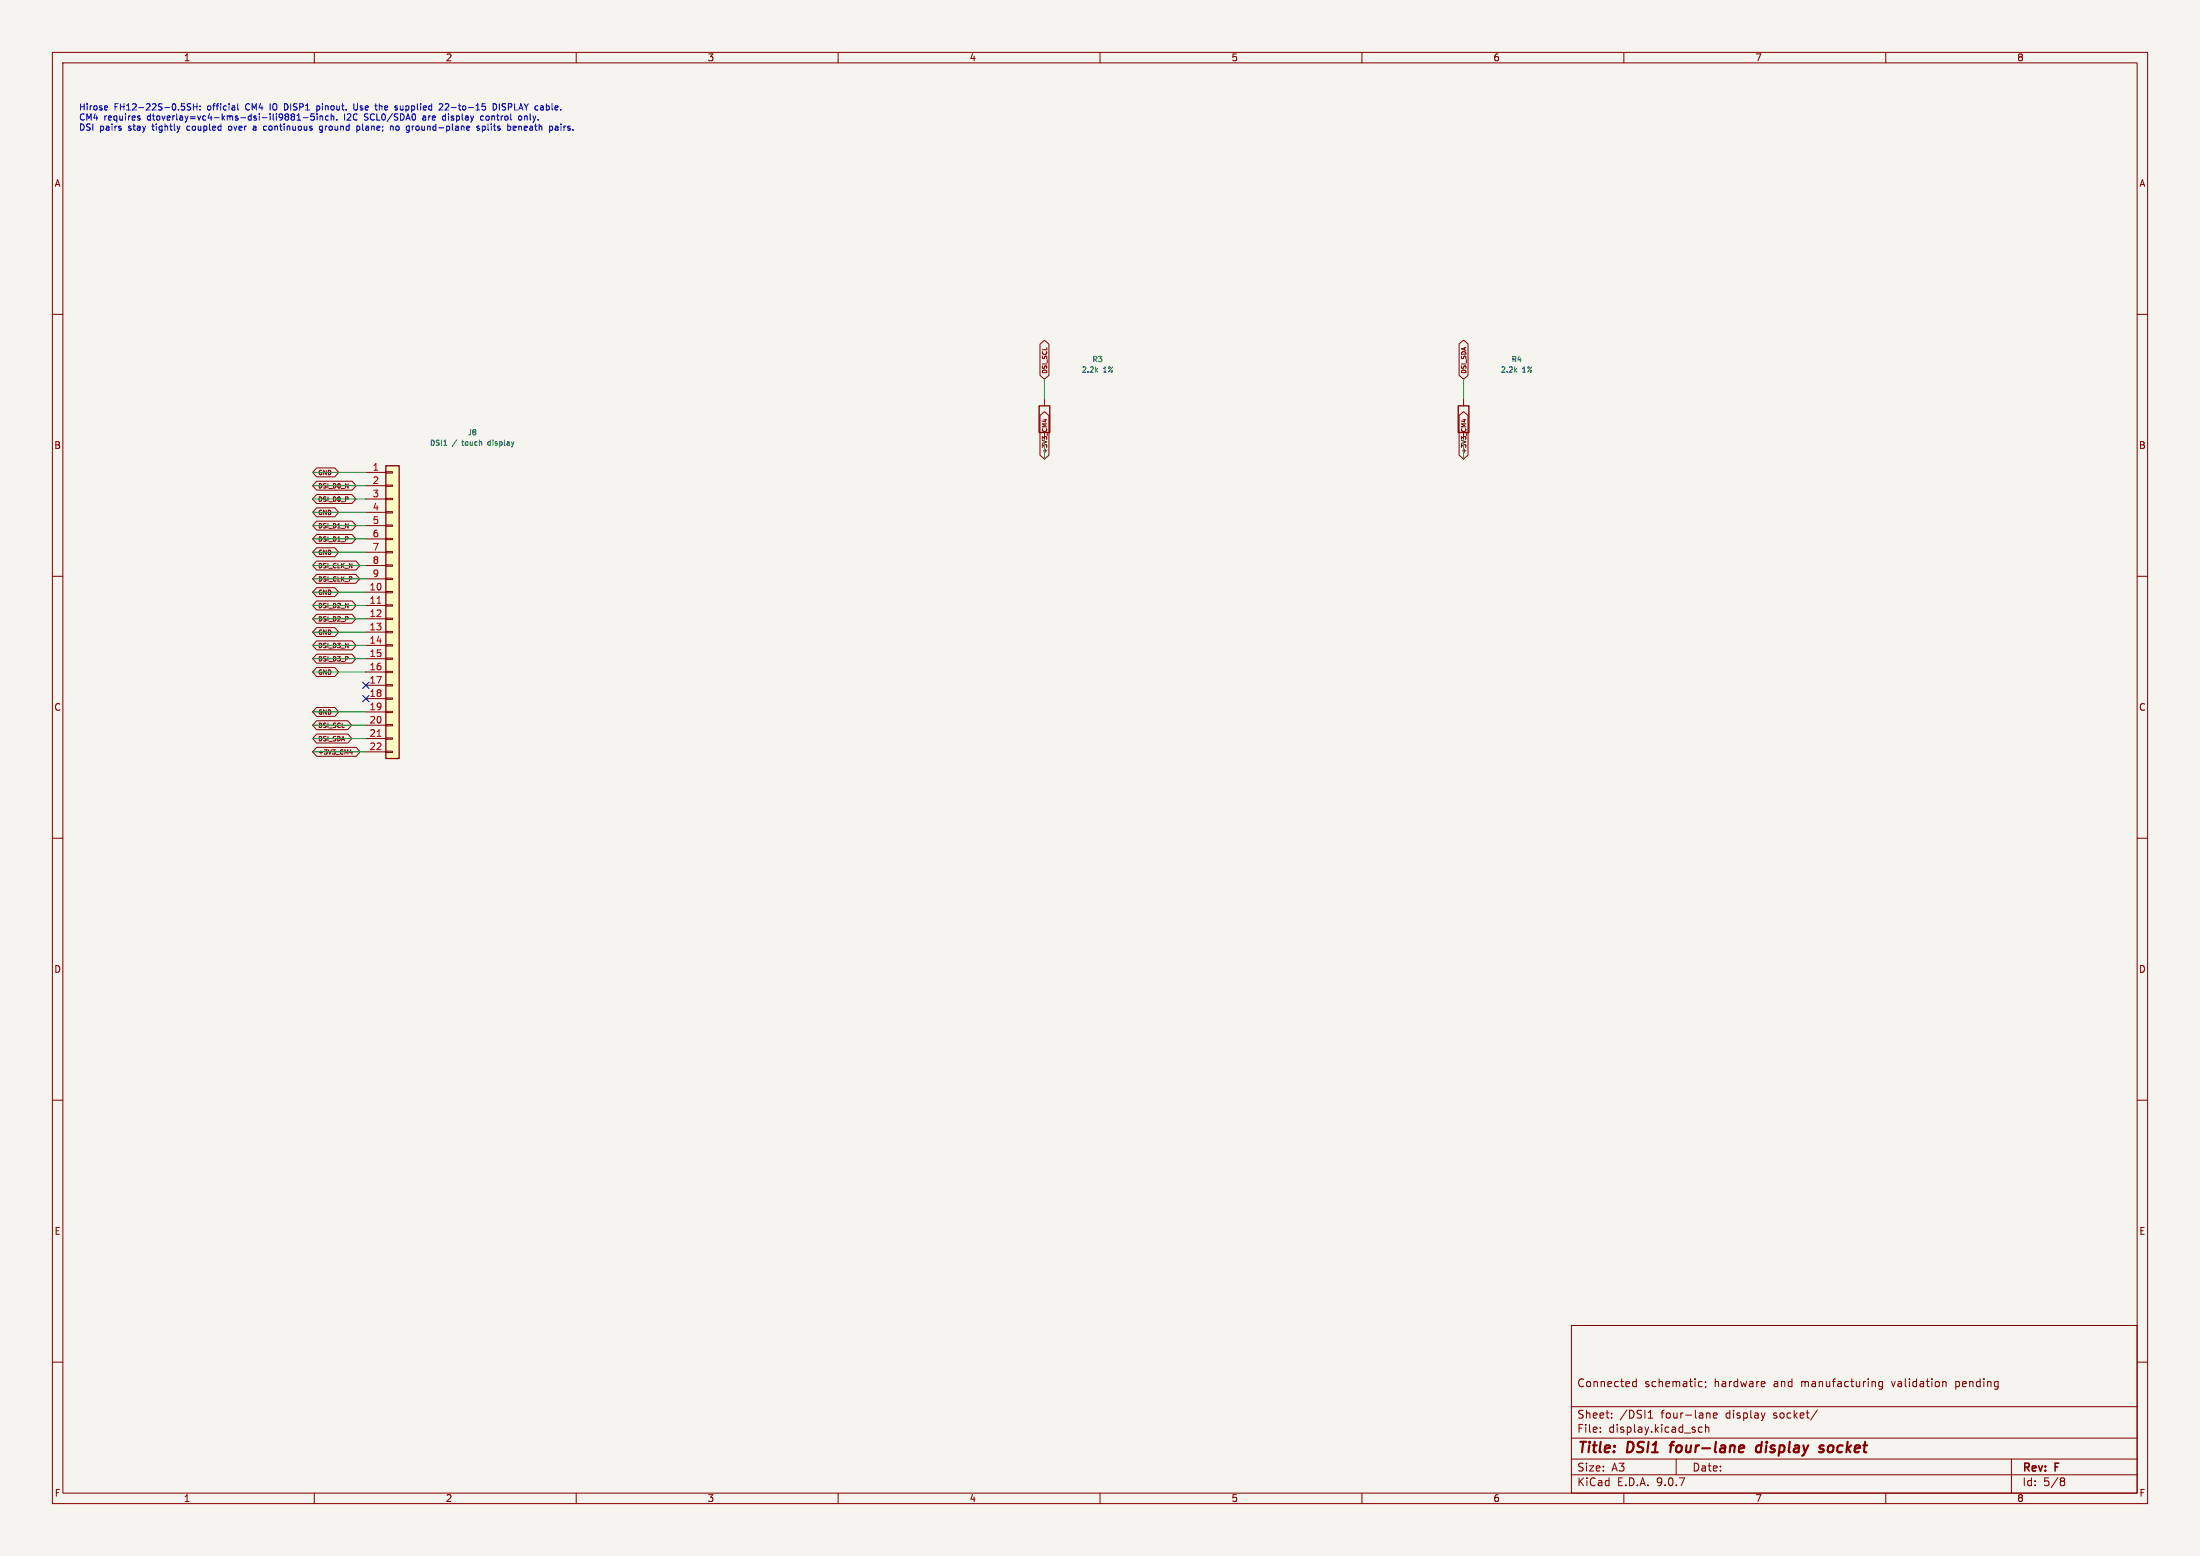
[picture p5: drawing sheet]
<svg xmlns="http://www.w3.org/2000/svg" width="420mm" height="297mm" viewBox="0 0 420 297" stroke-linecap="round" stroke-linejoin="round" font-family="sans-serif">
<path d="M0 0h420v297h-420z" fill="#f5f4ef" stroke="#f5f4ef" stroke-width=".19"/>
<g fill="none" stroke="#840000" stroke-width=".19">
<path d="M10 10h400v277h-400zM12 12h396v273h-396zM60 10v2M110 10v2M160 10v2M210 10v2M260 10v2M310 10v2M360 10v2M10 60h2M408 60h2M10 110h2"/>
<path d="M408 110h2M10 160h2M408 160h2M10 210h2M408 210h2M300 253h108v32h-108zM10 260h2M300 278.5h108M300 274.5h108M300 268.5h108M305.5 273.2v.2M305.5 272.5v.1"/>
<path d="M307.7 270.5v.2M307.7 269.8v.1M311.7 264.4l.2 .3 .5-.1M312.4 263.2v1.5M312.4 263.8l-.5-.1-.2 .3M314.7 270.7h.8M314.7 269.6l.4-.4v1.5M320 278.5v3M324.4 264.6h.5M324.4 263.8h.5M324.9 272.5l-.4-.1-.3 .3 .2 .6h.5M325.6 263.8v.1"/>
<path d="M325.6 272.5l.2-.1 .4 .1v.9M325.6 271.9v1.5M325.7 264.6l-.2 .3M326 269.7h.2l.2 .2v.8M327.1 270.2l.7-.2-.1-.2-.4-.1-.2 .2 .1 .7h.5M336.4 263.7l.5 .1v.2l-.7 .2M336.9 264.6l-.5 .1M336.9 269.7l-.3 1M346.9 269.1l-1.2 1.9M357.9 263.8l.1 .9M359.4 263.7v1.2l-.3 .3-.4-.1M359.4 263.8l-.5-.1-.2 .3 .1 .6h.6"/>
<path d="M370.9 263.8h.5l.1 .9M384 278.5v6.5M408 260h2M60 285v2M110 285v2M160 285v2M210 285v2M260 285v2M300 281.5h108M310 285v2M360 285v2M393.6 282.1l.4 .1 .2 .2-.3 .3"/>
<path d="M393.6 282.7h.3M393.9 282.7l.2 .2 .1 .4-.2 .2-.4 .1"/>
</g>
<path d="M318.7 275.9h.8M319.1 275.5l-.2 1.7M332.4 275.9l.5 .1 .1 .3-1 .2M332.8 277.1l-.2 .1M336.3 276a.66 .66 0 0 0-1 .3l-.1 .5 .1 .3h.8M336.3 275.2l-.2 2M347.6 276.5l.5 .1v.3l-.3 .3h-.4M347.7 275.9l.5 .1M349.1 276.1l-.2 .7 .2 .3" fill="none" stroke="#840000" stroke-width=".4"/>
<path d="M73.7 88.9h2.5v55.9h-2.5z" fill="#ffffc2"/>
<path d="M198.4 77.5h2v5.1h-2zM278.4 77.5h2v5.1h-2zM73.7 88.9h2.5v55.9h-2.5z" fill="none" stroke="#840000" stroke-width=".25"/>
<g fill="none" stroke="#840000" stroke-width=".19">
<path d="M198.5 79.3l.9-.7 .8 .7v7.6l-.8 .7-.9-.7zM198.5 65.7l.9-.8 .8 .8v5.9l-.8 .8-.9-.8zM199.4 76.2v1.3M278.5 79.3l.9-.7 .9 .7v7.6l-.9 .7-.9-.7zM278.5 65.7l.9-.8 .9 .8v5.9l-.9 .8-.9-.8zM279.4 76.2v1.3M60.4 99.5h6.8l.8 .8-.8 .9h-6.8l-.7-.9zM60.4 96.9h3.5l.8 .9-.8 .8h-3.5l-.7-.8zM60.4 89.3h3.5l.8 .9-.8 .8h-3.5l-.7-.8zM60.4 94.4h6.8l.7 .9-.7 .8h-6.8l-.7-.8zM60.4 91.9h6.8l.8 .8-.8 .9h-6.8l-.7-.9zM69.8 90.2h3.9"/>
<path d="M69.8 92.7h3.9M69.8 95.3h3.9M69.8 97.8h3.9M73.7 90h1.2v.3h-1.2zM73.7 92.6h1.2v.2h-1.2zM73.7 95.1h1.2v.3h-1.2zM73.7 97.7h1.2v.2h-1.2zM199.3 80.1h.5M199.6 80v.5l-.7-.2M279.3 80.1h.5M279.6 80v.5l-.6-.2M60.4 119.8h3.5l.8 .9-.8 .8h-3.5l-.7-.8z"/>
<path d="M60.4 112.2h3.5l.8 .8-.8 .9h-3.5l-.7-.9zM60.4 109.6h7.5l.8 .9-.8 .8h-7.5l-.7-.8zM60.4 107.1h7.6l.7 .9-.7 .8h-7.6l-.7-.8zM60.4 104.6h3.5l.8 .8-.8 .9h-3.5l-.7-.9zM60.4 117.3h6.8l.7 .8-.7 .9h-6.8l-.7-.9zM60.4 114.7h6.8l.8 .9-.8 .8h-6.8l-.7-.8zM60.4 102h6.8l.7 .9-.7 .8h-6.8l-.7-.8zM69.8 100.3h3.9M69.8 102.9h3.9M69.8 105.4h3.9M69.8 108h3.9M69.8 110.5h3.9"/>
<path d="M69.8 113h3.9M69.8 115.6h3.9M69.8 118.1h3.9M73.7 100.2h1.2v.3h-1.2zM73.7 102.7h1.2v.3h-1.2zM73.7 105.3h1.2v.2h-1.2zM73.7 107.8h1.2v.3h-1.2zM73.7 110.4h1.2v.2h-1.2zM73.7 112.9h1.2v.3h-1.2zM73.7 115.4h1.2v.3h-1.2zM73.7 118h1.2v.2h-1.2zM60.4 135h3.5l.8 .9-.8 .8h-3.5l-.7-.8z"/>
<path d="M60.4 127.4h3.5l.8 .9-.8 .8h-3.5l-.7-.8zM60.4 137.6h6l.7 .8-.7 .9h-6l-.7-.9zM60.4 124.9h6.8l.7 .8-.7 .9h-6.8l-.7-.9zM60.4 122.3h6.8l.8 .9-.8 .8h-6.8l-.7-.8zM69.8 120.7h3.9M69.8 123.2h3.9M69.8 125.7h3.9M69.8 128.3h3.9M69.8 130.8h3.9M69.8 133.4h3.9M69.8 135.9h3.9M69.8 138.4h3.9"/>
<path d="M73.7 120.5h1.2v.3h-1.2zM73.7 123.1h1.2v.2h-1.2zM73.7 125.6h1.2v.3h-1.2zM73.7 128.1h1.2v.3h-1.2zM73.7 130.7h1.2v.2h-1.2zM73.7 133.2h1.2v.3h-1.2zM73.7 135.8h1.2v.2h-1.2zM73.7 138.3h1.2v.3h-1.2zM60.4 140.1h6l.8 .9-.8 .8h-6l-.7-.8zM60.4 142.7h7.6l.7 .8-.7 .9h-7.6l-.7-.9zM67 143.1l-.2 .6h.5M67.2 143.4v.6"/>
<path d="M69.8 141h3.9M69.8 143.5h3.9M73.7 140.8h1.2v.3h-1.2zM73.7 143.4h1.2v.2h-1.2z"/>
</g>
<path d="M72 115.2h.7M72 140.6h.7" fill="none" stroke="#a90000" stroke-width=".19"/>
<path d="M209.2 70.7l.3 .3M209.5 70.4l-.4 .3M289.3 70.7l.2 .3M289.5 70.4l-.3 .3M84.7 85h.6M93.2 84.4v.5" fill="none" stroke="#006464" stroke-width=".19"/>
<g fill="none" stroke="#009600" stroke-width=".19">
<path d="M199.4 72.4v3.8M279.4 72.4v3.8M59.7 90.2h10.1M59.7 92.7h10.1M59.7 95.3h10.1M59.7 97.8h10.1M199.4 83.8v3.8M279.4 83.8v3.8M59.7 108h10.1M59.7 118.1h10.1M59.7 100.3h10.1M59.7 102.9h10.1"/>
<path d="M59.7 105.4h10.1M59.7 110.5h10.1M59.7 113h10.1M59.7 115.6h10.1M59.7 123.2h10.1M59.7 138.4h10.1M59.7 120.7h10.1M59.7 135.9h10.1M59.7 125.7h10.1M59.7 128.3h10.1M59.7 143.5h10.1M59.7 141h10.1"/>
</g>
<path d="M69.2 130.2l1.3 1.2M69.2 132.7l1.3 1.3M70.5 130.2l-1.3 1.2M70.5 132.7l-1.3 1.3" fill="none" stroke="#000084" stroke-width=".19"/>
<g fill="none" stroke="#0000c2" stroke-width=".19">
<path d="M36.4 19.9l-.4-.1-.3 .2 .1 .3 .6 .2v.4l-.2 .1-.5-.1M36.9 19.8v1.2M37.6 19.8v1.2M45.4 19.8v1l.2 .2M51.6 19.8v1.2M54.3 19.8h.3M67.6 19.8v1.1l.4 .1 .2-.2M72.4 19.8v1.2M83.8 19.9l.5-.1 .2 .3-.7 .9h.7M85.2 19.8l-.2 .1M92.1 19.8h.5M94.1 19.8a.61 .61 0 0 1 .7 .6 .61 .61 0 0 1-.7 .6z"/>
<path d="M95.3 19.8v1.2M20.1 20.2l.4 .1v.2l-.5 .1M20.5 20.9l-.4 .1M26.3 22.5l.5 .2-.1 .2h-.3M26.3 22.2h.4M34.4 24.1l-.3 .8M35.7 24.2v.5M36.9 20.4h.7M38.2 20.9v.1M38.2 20.3v.1M43.7 24.2l-.1 .4 .4 .3M48.8 24.4h-.3l-.2 .2 .1 .2 .4 .1"/>
<path d="M50.9 24.8l-.4 .1M54.3 21h.3M55.7 22.2h.1M55.8 22.2h.2M55.8 22.2l-.1 .1M56 22.2l.2 .3v.3l-.5 .1M56.2 22l-.2 .2M56.7 22.9h.7M56.8 22l-.1 .1M57 21.7v1.2M57.9 22.5h.9M59.4 21.7l-.1 .6 .2-.1h.4l.1 .5-.2 .2-.5-.1"/>
<path d="M60.5 20.9h.4M60.5 20.3h.4M60.5 20.2v1.2M60.5 21.7v.1M60.5 22.1v.8M61.1 22.1v.8M61.6 24.1h-.4l-.2 .2 .1 .5h.5M61.6 24.1v.9l-.3 .3-.3-.1M61.6 22.3v.6M62.2 22.2v.6l.5 .1M63.2 21.7v1.2M63.7 22.3v.6"/>
<path d="M64.3 22.8v.1M68.1 24.1h.4l.2 .2-.1 .5h-.5M68.1 24.1v1.2M69.6 22.9h.1M69.6 22v.2M72.6 20.2l-.2 .1M74.6 24.1h.4v.8M76 24.1l-.4 .2v.4l.4 .2M76.4 20.2v.6l.2 .2M78.7 24.1v.8M79 24.1l-.3 .2M81.2 22.5h-.3l-.2 .1 .1 .3h.4"/>
<path d="M84.9 22.1l-.3 .1-.1 .2v.4l.4 .1M85.6 20.3l-.7 .7h.8M91 24.2l.1 .2 .5 .2-.2 .3-.4-.1M91.1 24.1h.4M92.1 24.1h.3l.2 .2-.1 .5h-.4M92.1 24.1v1.2M92.2 20.3h.3l.2 .2-.1 .4-.4 .1M92.3 22.2l-.3-.1-.3 .3 .1 .5h.5M98 24.5l.5-.2v-.2h-.4l-.1 .1v.6h.5M99.1 22.2l.3-.1 .2 .3v.3l-.2 .2-.4-.2zM106 24.1h.5v.8M106.5 24.3l-.5 .3 .1 .3 .4-.1"/>
<path d="M107.1 23.7v.1"/>
</g>
<g font-size="2.8" fill="#840000">
<text x="301" y="277.9">Title:</text>
<text x="310.6" y="277.9">DSI1</text>
<text x="319.7" y="277.9">four-lane</text>
<text x="336.9" y="277.9">display</text>
<text x="349.8" y="277.9">socket</text>
</g>
<g font-size="2.1" fill="#840000">
<text x="301" y="265">Connected</text>
<text x="313.9" y="265">schematic;</text>
<text x="327.3" y="265">hardware</text>
<text x="338.7" y="265">and</text>
<text x="344.1" y="265">manufacturing</text>
<text x="361.6" y="265">validation</text>
<text x="373.9" y="265">pending</text>
<text x="301" y="273.7">File:</text>
<text x="301" y="271">Sheet:</text>
<text x="307.1" y="273.7">display.kicad_sch</text>
<text x="309.2" y="271">/DSI1</text>
<text x="317.2" y="271">four-lane</text>
<text x="329.6" y="271">display</text>
<text x="338.8" y="271">socket/</text>
<text x="301" y="281.1">Size:</text>
<text x="307.6" y="281.1">A3</text>
<text x="323" y="281.1">Date:</text>
<text x="386" y="281.3">Rev:</text>
<text x="392.4" y="281.3">F</text>
<text x="301" y="283.9">KiCad</text>
<text x="308.7" y="283.9">E.D.A.</text>
<text x="316.3" y="283.9">9.0.7</text>
<text x="386" y="283.9">Id:</text>
<text x="390.1" y="283.9">5/8</text>
</g>
<g font-size="1.8" fill="#840000">
<text x="35" y="11.9">1</text>
<text x="85" y="11.9">2</text>
<text x="135" y="11.9">3</text>
<text x="185" y="11.9">4</text>
<text x="235" y="11.9">5</text>
<text x="285" y="11.9">6</text>
<text x="335" y="11.9">7</text>
<text x="385" y="11.9">8</text>
<text x="10.3" y="35.9">A</text>
<text x="408.3" y="35.9">A</text>
<text x="10.3" y="85.9">B</text>
<text x="408.2" y="85.9">B</text>
<text x="10.3" y="135.9">C</text>
<text x="408.2" y="135.9">C</text>
<text x="10.3" y="185.9">D</text>
<text x="408.2" y="185.9">D</text>
<text x="10.3" y="235.9">E</text>
<text x="408.3" y="235.9">E</text>
<text x="10.3" y="285.9">F</text>
<text x="35" y="286.9">1</text>
<text x="85" y="286.9">2</text>
<text x="135" y="286.9">3</text>
<text x="185" y="286.9">4</text>
<text x="235" y="286.9">5</text>
<text x="285" y="286.9">6</text>
<text x="335" y="286.9">7</text>
<text x="385" y="286.9">8</text>
<text x="408.3" y="285.9">F</text>
</g>
<g font-size="1.8" fill="#a90000">
<text x="71" y="89.9">1</text>
<text x="71" y="92.5">2</text>
<text x="71" y="95">3</text>
<text x="71" y="97.5">4</text>
<text x="71" y="100.1">5</text>
<text x="71" y="102.6">6</text>
<text x="71" y="105.2">7</text>
<text x="71" y="107.7">8</text>
<text x="70.4" y="112.8">10</text>
<text x="71" y="110.2">9</text>
<text x="70.4" y="115.3">11</text>
<text x="70.4" y="117.9">12</text>
<text x="70.4" y="120.4">13</text>
<text x="70.4" y="122.9">14</text>
<text x="70.4" y="125.5">15</text>
<text x="70.4" y="128">16</text>
<text x="70.4" y="130.6">17</text>
<text x="70.4" y="133.1">18</text>
<text x="70.4" y="135.6">19</text>
<text x="70.4" y="138.2">20</text>
<text x="70.4" y="140.7">21</text>
<text x="70.4" y="143.3">22</text>
</g>
<g font-size="1.7" fill="#0000c2">
<text x="15" y="21.4">Hirose</text>
<text x="15" y="23.3">CM4</text>
<text x="19.8" y="23.3">requires</text>
<text x="21.8" y="21.4">FH12-22S-0.5SH:</text>
<text x="28.2" y="23.3">dtoverlay=vc4-kms-dsi-ili9881-5inch.</text>
<text x="39.7" y="21.4">official</text>
<text x="47.2" y="21.4">CM4</text>
<text x="52" y="21.4">IO</text>
<text x="55" y="21.4">DISP1</text>
<text x="61.4" y="21.4">pinout.</text>
<text x="66.1" y="23.3">I2C</text>
<text x="68.7" y="21.4">Use</text>
<text x="70.1" y="23.3">SCL0/SDA0</text>
<text x="73.1" y="21.4">the</text>
<text x="77" y="21.4">supplied</text>
<text x="81.5" y="23.3">are</text>
<text x="85.4" y="23.3">display</text>
<text x="85.7" y="21.4">22-to-15</text>
<text x="92.9" y="23.3">control</text>
<text x="96.1" y="21.4">DISPLAY</text>
<text x="100.4" y="23.3">only.</text>
<text x="104.4" y="21.4">cable.</text>
<text x="15" y="25.3">DSI</text>
<text x="19" y="25.3">pairs</text>
<text x="24.6" y="25.3">stay</text>
<text x="29.4" y="25.3">tightly</text>
<text x="36.2" y="25.3">coupled</text>
<text x="44.4" y="25.3">over</text>
<text x="49.3" y="25.3">a</text>
<text x="51.5" y="25.3">continuous</text>
<text x="62.4" y="25.3">ground</text>
<text x="69.7" y="25.3">plane;</text>
<text x="76.3" y="25.3">no</text>
<text x="79.6" y="25.3">ground-plane</text>
<text x="93.3" y="25.3">splits</text>
<text x="99.4" y="25.3">beneath</text>
<text x="107.6" y="25.3">pairs.</text>
</g>
<g font-size="1.4" fill="#006464">
<text x="206.4" y="71.3">2.2k</text>
<text x="208.4" y="69.3">R3</text>
<text x="210.6" y="71.3">1%</text>
<text x="286.4" y="71.3">2.2k</text>
<text x="288.5" y="69.3">R4</text>
<text x="290.6" y="71.3">1%</text>
<text x="89.2" y="83.3">J8</text>
<text x="82" y="85.3">DSI1</text>
<text x="86.4" y="85.3">/</text>
<text x="88.4" y="85.3">touch</text>
<text x="93.6" y="85.3">display</text>
</g>
<g font-size="1.2" fill="#840000">
<text x="200.1" y="71.4" transform="rotate(-90 200.1 71.4)">DSI_SCL</text>
<text x="280.1" y="71.4" transform="rotate(-90 280.1 71.4)">DSI_SDA</text>
<text x="200.1" y="86.7" transform="rotate(-90 200.1 86.7)">+3V3_CM4</text>
<text x="280.1" y="86.7" transform="rotate(-90 280.1 86.7)">+3V3_CM4</text>
<text x="60.6" y="90.9">GND</text>
<text x="60.6" y="96">DSI_D0_P</text>
<text x="60.6" y="93.4">DSI_D0_N</text>
<text x="60.6" y="101">DSI_D1_N</text>
<text x="60.6" y="98.5">GND</text>
<text x="60.6" y="106.1">GND</text>
<text x="60.6" y="103.6">DSI_D1_P</text>
<text x="60.6" y="113.7">GND</text>
<text x="60.6" y="111.2">DSI_CLK_P</text>
<text x="60.6" y="108.7">DSI_CLK_N</text>
<text x="60.6" y="118.8">DSI_D2_P</text>
<text x="60.6" y="116.3">DSI_D2_N</text>
<text x="60.6" y="123.9">DSI_D3_N</text>
<text x="60.6" y="121.4">GND</text>
<text x="60.6" y="129">GND</text>
<text x="60.6" y="126.4">DSI_D3_P</text>
<text x="60.6" y="136.6">GND</text>
<text x="60.6" y="139.1">DSI_SCL</text>
<text x="60.6" y="141.7">DSI_SDA</text>
<text x="60.6" y="144.2">+3V3_CM4</text>
</g>
</svg>
